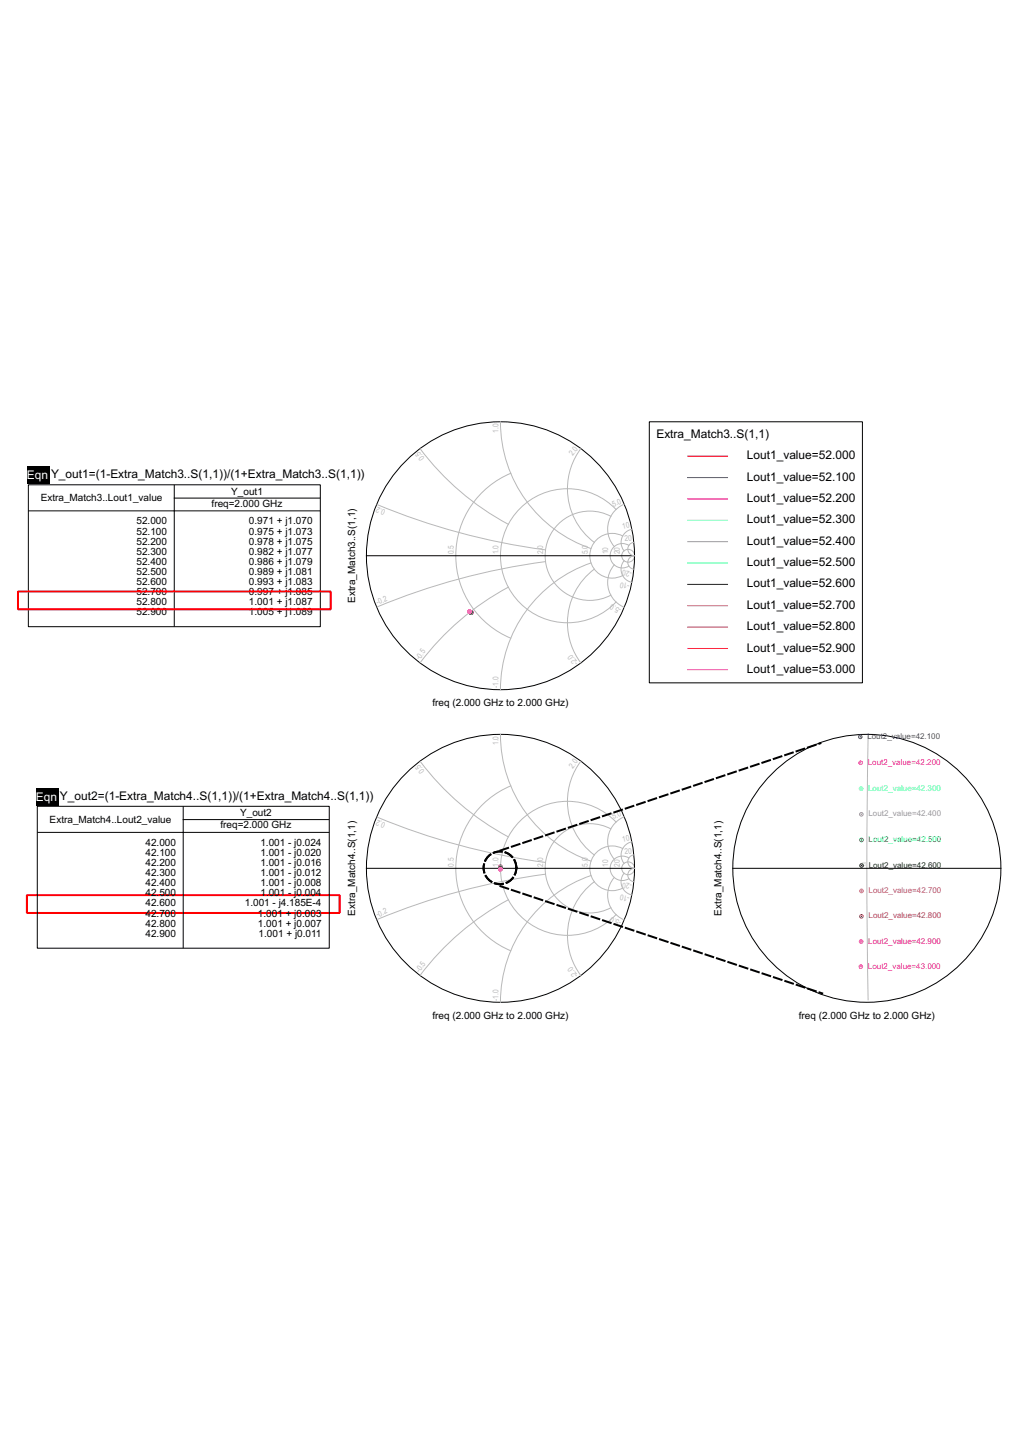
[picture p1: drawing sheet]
<svg xmlns="http://www.w3.org/2000/svg" width="210mm" height="297mm" viewBox="0 0 210 297" stroke-linecap="round" stroke-linejoin="round" font-family="sans-serif">
<g fill="none" stroke="#b8b8b8" stroke-width=".2">
<path d="M86 91.9a55.1 55.1 0 0 0 18 15.4M102.4 86.3a27.4 27.4 0 0 0 18.5 26M104.5 96.9a18.3 18.3 0 0 0-11.3 16.9 18.3 18.3 0 0 0 11.3 16.8M118.8 91.8a13.7 13.7 0 0 0 2.8 19.2M77.2 103.3a136.2 136.2 0 0 0 34.4 9.3M111.6 115a136.2 136.2 0 0 0-34.4 9.2M120.9 115.2a27.4 27.4 0 0 0-18.5 26M121.6 116.5a13.7 13.7 0 0 0-2.8 19.2M125 105.7a9.1 9.1 0 0 0-13.5 8.1 9.1 9.1 0 0 0 13.5 8M125.7 115.6a5.5 5.5 0 0 0 2 8.7M126 104.3a13.7 13.7 0 0 0-19.5-.3 13.7 13.7 0 0 0 0 19.5 13.7 13.7 0 0 0 19.5-.3M127.4 109.7a4.6 4.6 0 0 0-6.7 4.1 4.6 4.6 0 0 0 6.7 4"/>
<path d="M127.7 114.8a2.75 2.75 0 0 0 1.6 4.4M127.7 103.2a5.5 5.5 0 0 0-2 8.7M128.7 111.7a2.5 2.5 0 0 0-3.9 2.1 2.5 2.5 0 0 0 3.9 2.1M129.3 108.3a2.75 2.75 0 0 0-1.6 4.5M129.7 111a1.37 1.37 0 0 0-1.3 1.5 1.37 1.37 0 0 0 1.4 1.3M129.8 113.8a1.37 1.37 0 0 0-1.4 1.3 1.37 1.37 0 0 0 1.3 1.4M104 120.2a55.1 55.1 0 0 0-18 15.5"/>
<circle cx="128.5" cy="113.8" r="1.32"/>
</g>
<g fill="none" stroke="#000" stroke-width=".2">
<path d="M75 113.8h54.8"/>
<circle cx="102.4" cy="113.8" r="27.4"/>
</g>
<circle cx="96.5" cy="125.4" r=".15" fill="#f00"/>
<circle cx="96.5" cy="125.4" r=".37" fill="none" stroke="#f00" stroke-width=".2"/>
<circle cx="96.4" cy="125.4" r=".15" fill="#00f"/>
<circle cx="96.4" cy="125.4" r=".37" fill="none" stroke="#00f" stroke-width=".2"/>
<circle cx="96.4" cy="125.4" r=".15" fill="#f0f"/>
<circle cx="96.4" cy="125.4" r=".37" fill="none" stroke="#f0f" stroke-width=".2"/>
<circle cx="96.3" cy="125.4" r=".15" fill="#0ff"/>
<circle cx="96.3" cy="125.4" r=".37" fill="none" stroke="#0ff" stroke-width=".2"/>
<circle cx="96.3" cy="125.4" r=".15" fill="#7b68ee"/>
<circle cx="96.3" cy="125.4" r=".37" fill="none" stroke="#7b68ee" stroke-width=".2"/>
<circle cx="96.2" cy="125.3" r=".15" fill="#0f0"/>
<circle cx="96.2" cy="125.3" r=".37" fill="none" stroke="#0f0" stroke-width=".2"/>
<circle cx="96.2" cy="125.3" r=".15" fill="#006400"/>
<circle cx="96.2" cy="125.3" r=".37" fill="none" stroke="#006400" stroke-width=".2"/>
<circle cx="96.2" cy="125.3" r=".15" fill="#cd5c5c"/>
<circle cx="96.2" cy="125.3" r=".37" fill="none" stroke="#cd5c5c" stroke-width=".2"/>
<circle cx="96.1" cy="125.3" r=".15" fill="#a0522d"/>
<circle cx="96.1" cy="125.3" r=".37" fill="none" stroke="#a0522d" stroke-width=".2"/>
<circle cx="96.1" cy="125.2" r=".15" fill="#ff1493"/>
<circle cx="96.1" cy="125.3" r=".37" fill="none" stroke="#ff1493" stroke-width=".2"/>
<circle cx="96.1" cy="125.2" r=".15" fill="#f0f"/>
<g fill="none" stroke="#f0f" stroke-width=".2">
<path d="M140.7 102.1h8.1M140.7 137.1h8.1"/>
<circle cx="96.1" cy="125.2" r=".37"/>
</g>
<path d="M140.7 93.4h8.1" fill="none" stroke="#f00" stroke-width=".2"/>
<path d="M140.7 97.8h8.1" fill="none" stroke="#00f" stroke-width=".2"/>
<path d="M140.7 106.5h8.1" fill="none" stroke="#0ff" stroke-width=".2"/>
<path d="M140.7 110.9h8.1" fill="none" stroke="#7b68ee" stroke-width=".2"/>
<path d="M140.7 115.3h8.1" fill="none" stroke="#0f0" stroke-width=".2"/>
<path d="M140.7 119.6h8.1" fill="none" stroke="#006400" stroke-width=".2"/>
<path d="M140.7 124h8.1" fill="none" stroke="#cd5c5c" stroke-width=".2"/>
<path d="M140.7 128.4h8.1" fill="none" stroke="#a0522d" stroke-width=".2"/>
<path d="M140.7 132.8h8.1" fill="none" stroke="#ff1493" stroke-width=".2"/>
<g fill="none" stroke="#000" stroke-width=".2">
<path d="M5.8 99.2h59.7v29.1h-59.7zM35.7 99.3v28.9M132.8 86.3h43.6v53.5h-43.6zM5.9 104.6h59.5M35.7 102h29.7M7.6 165.1h59.8v29h-59.8zM7.7 170.4h59.6M37.5 165.2v28.8M37.5 167.8h29.7M75 177.8h54.8"/>
<circle cx="102.4" cy="177.8" r="27.4"/>
</g>
<path d="M5.5 95.5h4.6v3.6h-4.6zM7.3 161.3h4.7v3.7h-4.7z" fill="#000"/>
<path d="M3.7 121.1h64v3.6h-64zM5.5 183.2h64v3.7h-64z" fill="none" stroke="#f00" stroke-width=".41"/>
<g fill="none" stroke="#b8b8b8" stroke-width=".2">
<path d="M86 155.9a55.1 55.1 0 0 0 18 15.4M102.4 150.3a27.4 27.4 0 0 0 18.5 26M118.8 155.8a13.7 13.7 0 0 0 2.8 19.2M77.2 167.3a136.2 136.2 0 0 0 34.4 9.3M104.5 160.9a18.3 18.3 0 0 0-11.3 16.9 18.3 18.3 0 0 0 11.3 16.8M111.6 179a136.2 136.2 0 0 0-34.4 9.2M120.9 179.2a27.4 27.4 0 0 0-18.5 26M125 169.7a9.1 9.1 0 0 0-13.5 8.1 9.1 9.1 0 0 0 13.5 8M125.7 179.6a5.5 5.5 0 0 0 2 8.7M126 168.3a13.7 13.7 0 0 0-19.5-.3 13.7 13.7 0 0 0 0 19.5 13.7 13.7 0 0 0 19.5-.3M127.4 173.7a4.6 4.6 0 0 0-6.7 4.1 4.6 4.6 0 0 0 6.7 4M127.7 178.8a2.75 2.75 0 0 0 1.6 4.4"/>
<path d="M127.7 167.2a5.5 5.5 0 0 0-2 8.7M128.7 175.6a2.5 2.5 0 0 0-3.9 2.2 2.5 2.5 0 0 0 3.9 2.1M129.3 172.3a2.75 2.75 0 0 0-1.6 4.4M129.7 175a1.37 1.37 0 0 0-1.3 1.5 1.37 1.37 0 0 0 1.4 1.3M129.8 177.8a1.37 1.37 0 0 0-1.4 1.3 1.37 1.37 0 0 0 1.3 1.4M104 184.2a55.1 55.1 0 0 0-18 15.4M121.6 180.5a13.7 13.7 0 0 0-2.8 19.2"/>
<circle cx="128.5" cy="177.8" r="1.32"/>
</g>
<circle cx="102.4" cy="177.4" r=".15" fill="#f00"/>
<circle cx="102.4" cy="177.4" r=".37" fill="none" stroke="#f00" stroke-width=".2"/>
<circle cx="102.4" cy="177.5" r=".15" fill="#00f"/>
<circle cx="102.4" cy="177.5" r=".37" fill="none" stroke="#00f" stroke-width=".2"/>
<circle cx="102.4" cy="177.5" r=".15" fill="#f0f"/>
<circle cx="102.4" cy="177.5" r=".37" fill="none" stroke="#f0f" stroke-width=".2"/>
<circle cx="102.4" cy="177.6" r=".15" fill="#0ff"/>
<circle cx="102.4" cy="177.6" r=".37" fill="none" stroke="#0ff" stroke-width=".2"/>
<circle cx="102.4" cy="177.6" r=".15" fill="#7b68ee"/>
<circle cx="102.4" cy="177.6" r=".37" fill="none" stroke="#7b68ee" stroke-width=".2"/>
<circle cx="102.4" cy="177.7" r=".15" fill="#0f0"/>
<circle cx="102.4" cy="177.7" r=".37" fill="none" stroke="#0f0" stroke-width=".2"/>
<circle cx="102.4" cy="177.8" r=".15" fill="#006400"/>
<circle cx="102.4" cy="177.8" r=".37" fill="none" stroke="#006400" stroke-width=".2"/>
<circle cx="102.4" cy="177.8" r=".15" fill="#cd5c5c"/>
<circle cx="102.4" cy="177.8" r=".37" fill="none" stroke="#cd5c5c" stroke-width=".2"/>
<circle cx="102.4" cy="177.9" r=".15" fill="#a0522d"/>
<circle cx="102.4" cy="177.9" r=".37" fill="none" stroke="#a0522d" stroke-width=".2"/>
<circle cx="102.4" cy="177.9" r=".15" fill="#ff1493"/>
<circle cx="102.4" cy="177.9" r=".37" fill="none" stroke="#ff1493" stroke-width=".2"/>
<circle cx="102.4" cy="178" r=".15" fill="#f0f"/>
<circle cx="102.4" cy="178" r=".37" fill="none" stroke="#f0f" stroke-width=".2"/>
<path d="M177.6 150.7l-.3 27.1 .3 26.9" fill="none" stroke="#b8b8b8" stroke-width=".2"/>
<g fill="none" stroke="#000" stroke-width=".2">
<path d="M149.9 177.8h54.9"/>
<circle cx="177.3" cy="177.8" r="27.4"/>
</g>
<circle cx="176" cy="150.8" r=".15" fill="#00f"/>
<circle cx="176" cy="150.8" r=".37" fill="none" stroke="#00f" stroke-width=".2"/>
<circle cx="176.1" cy="156.2" r=".15" fill="#f0f"/>
<circle cx="176.1" cy="156.2" r=".37" fill="none" stroke="#f0f" stroke-width=".2"/>
<circle cx="176.2" cy="161.4" r=".15" fill="#0ff"/>
<circle cx="176.2" cy="161.4" r=".37" fill="none" stroke="#0ff" stroke-width=".2"/>
<circle cx="176.2" cy="166.7" r=".15" fill="#7b68ee"/>
<circle cx="176.2" cy="166.7" r=".37" fill="none" stroke="#7b68ee" stroke-width=".2"/>
<circle cx="176.2" cy="172" r=".15" fill="#0f0"/>
<circle cx="176.2" cy="172" r=".37" fill="none" stroke="#0f0" stroke-width=".2"/>
<circle cx="176.3" cy="177.2" r=".15" fill="#006400"/>
<circle cx="176.3" cy="177.2" r=".37" fill="none" stroke="#006400" stroke-width=".2"/>
<circle cx="176.2" cy="182.4" r=".15" fill="#cd5c5c"/>
<circle cx="176.2" cy="182.4" r=".37" fill="none" stroke="#cd5c5c" stroke-width=".2"/>
<circle cx="176.2" cy="187.6" r=".15" fill="#a0522d"/>
<circle cx="176.2" cy="187.6" r=".37" fill="none" stroke="#a0522d" stroke-width=".2"/>
<circle cx="176.2" cy="192.7" r=".15" fill="#ff1493"/>
<circle cx="176.2" cy="192.7" r=".37" fill="none" stroke="#ff1493" stroke-width=".2"/>
<circle cx="176.1" cy="197.9" r=".15" fill="#f0f"/>
<circle cx="176.1" cy="197.9" r=".37" fill="none" stroke="#f0f" stroke-width=".2"/>
<path d="M102.4 174.1l65.4-21.9M105.6 177.7a3.3 3.3 0 0 0-4.8-3 3.3 3.3 0 0 0-.6 5.6 3.3 3.3 0 0 0 5.4-2v-.6M102.4 181.4l65.8 22" fill="none" stroke="#000" stroke-width=".41" stroke-dasharray="1.6 .8"/>
<g font-size="2.4">
<text x="134.3" y="89.6">Extra_Match3..S(1,1)</text>
<text x="152.8" y="94">Lout1_value=52.000</text>
<text x="10.4" y="97.9">Y_out1=(1-Extra_Match3..S(1,1))/(1+Extra_Match3..S(1,1))</text>
<text x="152.8" y="98.4">Lout1_value=52.100</text>
<text x="152.8" y="102.8">Lout1_value=52.200</text>
<text x="152.8" y="107.1">Lout1_value=52.300</text>
<text x="152.8" y="111.5">Lout1_value=52.400</text>
<text x="152.8" y="115.9">Lout1_value=52.500</text>
<text x="152.8" y="120.3">Lout1_value=52.600</text>
<text x="152.8" y="124.6">Lout1_value=52.700</text>
<text x="152.8" y="129">Lout1_value=52.800</text>
<text x="152.8" y="133.4">Lout1_value=52.900</text>
<text x="152.8" y="137.8">Lout1_value=53.000</text>
<text x="12.3" y="163.8">Y_out2=(1-Extra_Match4..S(1,1))/(1+Extra_Match4..S(1,1))</text>
</g>
<g font-size="2.4" fill="#fff">
<text x="5.5" y="98.1">Eqn</text>
<text x="7.3" y="163.9">Eqn</text>
</g>
<g font-size="2">
<text x="47.3" y="101.3">Y_out1</text>
<text x="8.3" y="102.6">Extra_Match3..Lout1_value</text>
<text x="27.9" y="107.4">52.000</text>
<text x="43.3" y="103.7">freq=2.000 GHz</text>
<text x="50.9" y="107.4">0.971 + j1.070</text>
<text x="27.9" y="109.4">52.100</text>
<text x="27.9" y="111.5">52.200</text>
<text x="27.9" y="113.6">52.300</text>
<text x="50.9" y="109.4">0.975 + j1.073</text>
<text x="50.9" y="111.5">0.978 + j1.075</text>
<text x="50.9" y="113.6">0.982 + j1.077</text>
<text x="27.9" y="115.6">52.400</text>
<text x="27.9" y="117.7">52.500</text>
<text x="27.9" y="119.7">52.600</text>
<text x="50.9" y="115.6">0.986 + j1.079</text>
<text x="50.9" y="117.7">0.989 + j1.081</text>
<text x="50.9" y="119.7">0.993 + j1.083</text>
<text x="27.9" y="121.8">52.700</text>
<text x="27.9" y="123.9">52.800</text>
<text x="27.9" y="125.9">52.900</text>
<text x="50.9" y="121.8">0.997 + j1.085</text>
<text x="50.9" y="123.9">1.001 + j1.087</text>
<text x="50.9" y="125.9">1.005 + j1.089</text>
<text x="72.6" y="123.4" transform="rotate(-90 72.6 123.4)">Extra_Match3..S(1,1)</text>
<text x="88.5" y="144.6">freq (2.000 GHz to 2.000 GHz)</text>
<text x="49.1" y="167.1">Y_out2</text>
<text x="10.2" y="168.4">Extra_Match4..Lout2_value</text>
<text x="29.8" y="173.2">42.000</text>
<text x="45.1" y="169.5">freq=2.000 GHz</text>
<text x="53.3" y="173.2">1.001 - j0.024</text>
<text x="29.8" y="175.2">42.100</text>
<text x="29.8" y="177.3">42.200</text>
<text x="29.8" y="179.4">42.300</text>
<text x="53.3" y="175.2">1.001 - j0.020</text>
<text x="53.3" y="177.3">1.001 - j0.016</text>
<text x="53.3" y="179.4">1.001 - j0.012</text>
<text x="29.8" y="181.4">42.400</text>
<text x="29.8" y="183.5">42.500</text>
<text x="29.8" y="185.6">42.600</text>
<text x="50.1" y="185.6">1.001 - j4.185E-4</text>
<text x="53.3" y="181.4">1.001 - j0.008</text>
<text x="53.3" y="183.5">1.001 - j0.004</text>
<text x="29.8" y="187.6">42.700</text>
<text x="29.8" y="189.7">42.800</text>
<text x="29.8" y="191.7">42.900</text>
<text x="52.8" y="187.6">1.001 + j0.003</text>
<text x="52.8" y="189.7">1.001 + j0.007</text>
<text x="52.9" y="191.7">1.001 + j0.011</text>
<text x="72.6" y="187.4" transform="rotate(-90 72.6 187.4)">Extra_Match4..S(1,1)</text>
<text x="147.6" y="187.4" transform="rotate(-90 147.6 187.4)">Extra_Match4..S(1,1)</text>
<text x="88.5" y="208.6">freq (2.000 GHz to 2.000 GHz)</text>
<text x="163.4" y="208.6">freq (2.000 GHz to 2.000 GHz)</text>
</g>
<g font-size="1.6" fill="#b8b8b8">
<text x="102" y="88.5" transform="rotate(-90 102 88.5)">1.0</text>
<text x="86.9" y="93.8" transform="rotate(-127 86.9 93.8)">0.5</text>
<text x="117.2" y="93.3" transform="rotate(-53 117.2 93.3)">2.0</text>
<text x="78.9" y="104.4" transform="rotate(-157 78.9 104.4)">0.2</text>
<text x="125.5" y="103.7" transform="rotate(-23 125.5 103.7)">5.0</text>
<text x="92.9" y="113.4" transform="rotate(-90 92.9 113.4)">0.5</text>
<text x="102" y="113.4" transform="rotate(-90 102 113.4)">1.0</text>
<text x="111.1" y="113.4" transform="rotate(-90 111.1 113.4)">2.0</text>
<text x="120.3" y="113.4" transform="rotate(-90 120.3 113.4)">5.0</text>
<text x="124.4" y="113.4" transform="rotate(-90 124.4 113.4)">10</text>
<text x="126.8" y="113.4" transform="rotate(-90 126.8 113.4)">20</text>
<text x="127.4" y="108.3" transform="rotate(-11 127.4 108.3)">10</text>
<text x="127.8" y="110.8" transform="rotate(-6 127.8 110.8)">20</text>
<text x="128.9" y="119.5" transform="rotate(-169 128.9 119.5)">-10</text>
<text x="129.3" y="116.9" transform="rotate(-174 129.3 116.9)">-20</text>
<text x="77.2" y="123.8" transform="rotate(-23 77.2 123.8)">-0.2</text>
<text x="127.2" y="124.5" transform="rotate(-157 127.2 124.5)">-5.0</text>
<text x="85.8" y="135.2" transform="rotate(-53 85.8 135.2)">-0.5</text>
<text x="118.3" y="135.7" transform="rotate(-127 118.3 135.7)">-2.0</text>
<text x="102" y="140.9" transform="rotate(-90 102 140.9)">-1.0</text>
<text x="102" y="152.5" transform="rotate(-90 102 152.5)">1.0</text>
<text x="86.9" y="157.8" transform="rotate(-127 86.9 157.8)">0.5</text>
<text x="117.2" y="157.3" transform="rotate(-53 117.2 157.3)">2.0</text>
<text x="125.5" y="167.7" transform="rotate(-23 125.5 167.7)">5.0</text>
<text x="78.9" y="168.4" transform="rotate(-157 78.9 168.4)">0.2</text>
<text x="127.4" y="172.3" transform="rotate(-11 127.4 172.3)">10</text>
<text x="92.9" y="177.4" transform="rotate(-90 92.9 177.4)">0.5</text>
<text x="102" y="177.4" transform="rotate(-90 102 177.4)">1.0</text>
<text x="111.1" y="177.4" transform="rotate(-90 111.1 177.4)">2.0</text>
<text x="120.3" y="177.4" transform="rotate(-90 120.3 177.4)">5.0</text>
<text x="124.4" y="177.4" transform="rotate(-90 124.4 177.4)">10</text>
<text x="126.8" y="177.4" transform="rotate(-90 126.8 177.4)">20</text>
<text x="127.8" y="174.8" transform="rotate(-6 127.8 174.8)">20</text>
<text x="128.9" y="183.5" transform="rotate(-169 128.9 183.5)">-10</text>
<text x="129.3" y="180.9" transform="rotate(-174 129.3 180.9)">-20</text>
<text x="77.2" y="187.8" transform="rotate(-23 77.2 187.8)">-0.2</text>
<text x="127.2" y="188.5" transform="rotate(-157 127.2 188.5)">-5.0</text>
<text x="85.8" y="199.2" transform="rotate(-53 85.8 199.2)">-0.5</text>
<text x="118.3" y="199.7" transform="rotate(-127 118.3 199.7)">-2.0</text>
<text x="102" y="204.9" transform="rotate(-90 102 204.9)">-1.0</text>
</g>
<text font-size="1.6" fill="#00f" x="177.5" y="151.3">Lout2_value=42.100</text>
<g font-size="1.6" fill="#f0f">
<text x="177.5" y="156.6">Lout2_value=42.200</text>
<text x="177.6" y="198.3">Lout2_value=43.000</text>
</g>
<text font-size="1.6" fill="#0ff" x="177.6" y="161.9">Lout2_value=42.300</text>
<text font-size="1.6" fill="#7b68ee" x="177.7" y="167.1">Lout2_value=42.400</text>
<text font-size="1.6" fill="#0f0" x="177.7" y="172.4">Lout2_value=42.500</text>
<text font-size="1.6" fill="#006400" x="177.7" y="177.6">Lout2_value=42.600</text>
<text font-size="1.6" fill="#cd5c5c" x="177.7" y="182.8">Lout2_value=42.700</text>
<text font-size="1.6" fill="#a0522d" x="177.7" y="188">Lout2_value=42.800</text>
<text font-size="1.6" fill="#ff1493" x="177.6" y="193.2">Lout2_value=42.900</text>
<text font-size="1" fill="#b8b8b8" x="177.1" y="177.6" transform="rotate(-90 177.1 177.6)">1.0</text>
</svg>
